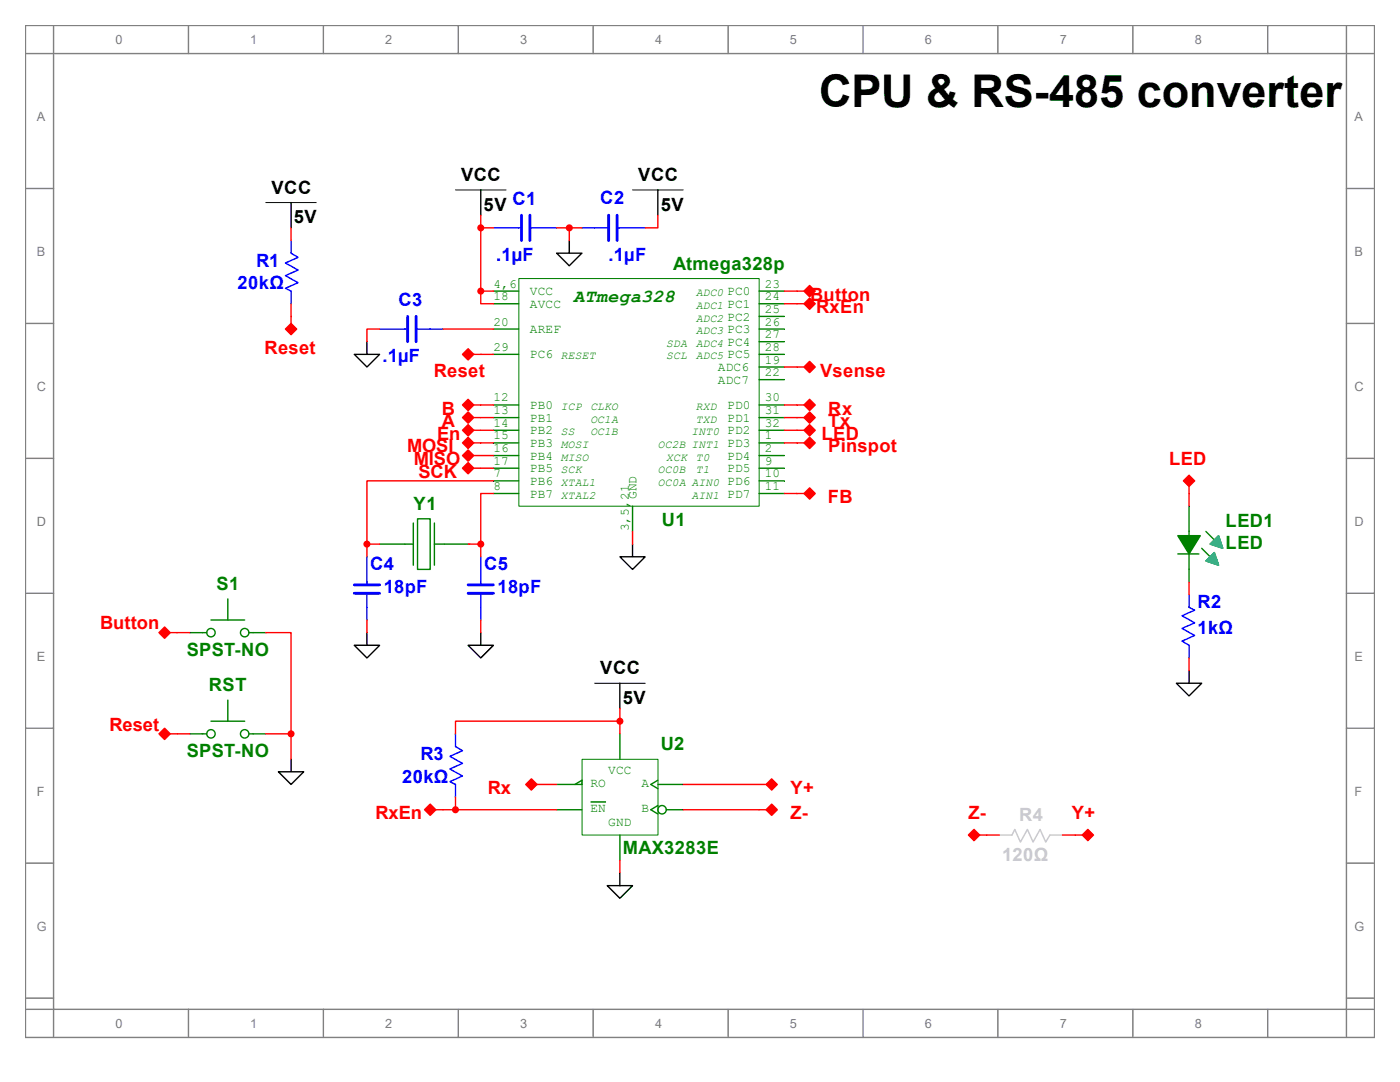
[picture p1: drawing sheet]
<svg xmlns="http://www.w3.org/2000/svg" width="279mm" height="216mm" viewBox="0 0 279 216" stroke-linecap="round" stroke-linejoin="round" font-family="sans-serif">
<g fill="none" stroke="#808080" stroke-width=".28">
<path d="M5.1 5.1h269.2v201.9h-269.2zM5.1 10.7h269.2M10.7 5.1v201.9M37.6 5.1v5.6M64.5 5.1v5.6M91.5 5.1v5.6M118.4 5.1v5.6M145.3 5.1v5.6M172.2 5.1v5.6M199.2 5.1v5.6M226.1 5.1v5.6M253 5.1v5.6"/>
<path d="M268.7 5.1v201.9M5.1 37.6h5.6M268.7 37.6h5.6M5.1 64.5h5.6M268.7 64.5h5.6M5.1 91.5h5.6M268.7 91.5h5.6M5.1 118.4h5.6M268.7 118.4h5.6M5.1 145.3h5.6M268.7 145.3h5.6M5.1 172.2h5.6"/>
<path d="M268.7 172.2h5.6M5.1 199.2h5.6M268.7 199.2h5.6M5.1 201.4h269.2M37.6 201.4v5.6M64.5 201.4v5.6M91.5 201.4v5.6M118.4 201.4v5.6M145.3 201.4v5.6M172.2 201.4v5.6M199.2 201.4v5.6M226.1 201.4v5.6"/>
<path d="M253 201.4v5.6"/>
</g>
<path d="M103.5 55.6h48v45.4h-48z" fill="none" stroke="#008000" stroke-width=".2"/>
<path d="M151.5 88.4h5" fill="none" stroke="#008000" stroke-width=".28"/>
<path d="M151.5 90.9h5" fill="none" stroke="#008000" stroke-width=".28"/>
<path d="M126.2 101v5" fill="none" stroke="#008000" stroke-width=".28"/>
<path d="M98.5 58.1h5" fill="none" stroke="#008000" stroke-width=".28"/>
<path d="M98.5 95.9h5" fill="none" stroke="#008000" stroke-width=".28"/>
<path d="M98.5 98.5h5" fill="none" stroke="#008000" stroke-width=".28"/>
<path d="M151.5 93.4h5" fill="none" stroke="#008000" stroke-width=".28"/>
<path d="M151.5 95.9h5" fill="none" stroke="#008000" stroke-width=".28"/>
<path d="M151.5 98.5h5" fill="none" stroke="#008000" stroke-width=".28"/>
<path d="M98.5 80.8h5" fill="none" stroke="#008000" stroke-width=".28"/>
<path d="M98.5 83.3h5" fill="none" stroke="#008000" stroke-width=".28"/>
<path d="M98.5 85.9h5" fill="none" stroke="#008000" stroke-width=".28"/>
<path d="M98.5 88.4h5" fill="none" stroke="#008000" stroke-width=".28"/>
<path d="M98.5 90.9h5" fill="none" stroke="#008000" stroke-width=".28"/>
<path d="M98.5 93.4h5" fill="none" stroke="#008000" stroke-width=".28"/>
<path d="M98.5 60.6h5" fill="none" stroke="#008000" stroke-width=".28"/>
<path d="M151.5 73.2h5" fill="none" stroke="#008000" stroke-width=".28"/>
<path d="M98.5 65.7h5" fill="none" stroke="#008000" stroke-width=".28"/>
<path d="M151.5 75.8h5" fill="none" stroke="#008000" stroke-width=".28"/>
<path d="M151.5 58.1h5" fill="none" stroke="#008000" stroke-width=".28"/>
<path d="M151.5 60.6h5" fill="none" stroke="#008000" stroke-width=".28"/>
<path d="M151.5 63.1h5" fill="none" stroke="#008000" stroke-width=".28"/>
<path d="M151.5 65.7h5" fill="none" stroke="#008000" stroke-width=".28"/>
<path d="M151.5 68.2h5" fill="none" stroke="#008000" stroke-width=".28"/>
<path d="M151.5 70.7h5" fill="none" stroke="#008000" stroke-width=".28"/>
<path d="M98.5 70.7h5" fill="none" stroke="#008000" stroke-width=".28"/>
<path d="M151.5 80.8h5" fill="none" stroke="#008000" stroke-width=".28"/>
<path d="M151.5 83.3h5" fill="none" stroke="#008000" stroke-width=".28"/>
<path d="M151.5 85.9h5" fill="none" stroke="#008000" stroke-width=".28"/>
<path d="M90.9 37.9h10.1" fill="none" stroke="#000" stroke-width=".2"/>
<path d="M95.9 37.9v5M123.7 111.1h5.1l-2.6 2.5zM126.2 108.6v2.5" fill="none" stroke="#000" stroke-width=".28"/>
<g fill="#f00" stroke="#f00" stroke-width=".28">
<path d="M92.3 90.9l1.1-1.1 1.1 1.1-1.1 1.1z" fill-rule="evenodd"/>
<circle cx="95.9" cy="58.1" r=".56"/>
</g>
<path d="M93.4 90.1l.9 .8-.9 .8-.8-.8z" fill="none" stroke="#f00" stroke-width=".28"/>
<path d="M93.4 90.6l.3 .3-.3 .3-.3-.3z" fill="none" stroke="#f00" stroke-width=".2"/>
<path d="M93.4 87.5l.9 .9-.9 .8-.8-.8zM94.5 90.9h1.4" fill="none" stroke="#f00" stroke-width=".28"/>
<path d="M92.3 88.4l1.1-1.1 1.1 1.1-1.1 1.1z" fill-rule="evenodd" fill="#f00" stroke="#f00" stroke-width=".28"/>
<path d="M93.4 88.1l.3 .3-.3 .3-.3-.3z" fill="none" stroke="#f00" stroke-width=".2"/>
<path d="M93.4 92.6l.9 .8-.9 .9-.8-.9zM94.5 88.4h1.4" fill="none" stroke="#f00" stroke-width=".28"/>
<path d="M93.4 92.3l1.1 1.1-1.1 1.1-1.1-1.1z" fill-rule="evenodd" fill="#f00" stroke="#f00" stroke-width=".28"/>
<path d="M93.4 93.1l.3 .3-.3 .3-.3-.3z" fill="none" stroke="#f00" stroke-width=".2"/>
<path d="M58.1 64.8l.8 .9-.8 .8-.9-.8zM94.5 93.4h1.4" fill="none" stroke="#f00" stroke-width=".28"/>
<path d="M58.1 64.5l1.1 1.2-1.1 1.1-1.1-1.1z" fill-rule="evenodd" fill="#f00" stroke="#f00" stroke-width=".28"/>
<path d="M57.8 65.7l.3-.3 .3 .3-.3 .2z" fill="none" stroke="#f00" stroke-width=".2"/>
<path d="M58.1 63.1v1.4M160.7 80.8l.9-.8 .8 .8-.8 .8z" fill="none" stroke="#f00" stroke-width=".28"/>
<path d="M160.5 80.8l1.1-1.1 1.1 1.1-1.1 1.1z" fill-rule="evenodd" fill="#f00" stroke="#f00" stroke-width=".28"/>
<path d="M161.3 80.8l.3-.3 .3 .3-.3 .3z" fill="none" stroke="#f00" stroke-width=".2"/>
<path d="M159.1 80.8h1.4M160.7 83.3l.9-.8 .8 .8-.8 .9z" fill="none" stroke="#f00" stroke-width=".28"/>
<path d="M160.5 83.3l1.1-1.1 1.1 1.1-1.1 1.1z" fill-rule="evenodd" fill="#f00" stroke="#f00" stroke-width=".28"/>
<path d="M161.3 83.3l.3-.3 .3 .3-.3 .3z" fill="none" stroke="#f00" stroke-width=".2"/>
<path d="M159.1 83.3h1.4" fill="none" stroke="#f00" stroke-width=".28"/>
<path d="M58.1 50.5l1.4 .9-2.5 1.1 2.5 1.4-2.5 1.1 2.5 1.4-2.5 1.1 1.1 .6" fill="none" stroke="#00f" stroke-width=".28"/>
<path d="M58.1 58.1v2.5" fill="none" stroke="#00f" stroke-width=".28"/>
<path d="M58.1 48v2.5M103.5 45.5h.6M105.8 45.5h2.8" fill="none" stroke="#00f" stroke-width=".28"/>
<path d="M104.1 42.9v5.1M105.8 42.9v5.1" fill="none" stroke="#00f" stroke-width=".56"/>
<path d="M108.6 45.5h2.5" fill="none" stroke="#00f" stroke-width=".28"/>
<path d="M98.5 45.5h5M118.7 45.5h2.8M123.2 45.5h.5" fill="none" stroke="#00f" stroke-width=".28"/>
<path d="M121.5 42.9v5.1M123.2 42.9v5.1" fill="none" stroke="#00f" stroke-width=".56"/>
<path d="M116.1 45.5h2.6" fill="none" stroke="#00f" stroke-width=".28"/>
<path d="M123.7 45.5h5.1" fill="none" stroke="#00f" stroke-width=".28"/>
<path d="M131.3 37.9v5M111.1 50.5h5l-2.5 2.5zM113.6 48v2.5" fill="none" stroke="#000" stroke-width=".28"/>
<g fill="#f00" stroke="#f00" stroke-width=".28">
<path d="M160.5 88.4l1.1-1.1 1.1 1.1-1.1 1.1z" fill-rule="evenodd"/>
<circle cx="95.9" cy="45.5" r=".56"/>
<circle cx="113.6" cy="45.5" r=".56"/>
</g>
<path d="M95.9 42.9v2.6h2.6M95.9 58.1h2.6M111.1 45.5h5M113.6 45.5v2.5M131.3 42.9v2.6h-2.5M95.9 88.4h2.6M95.9 90.9h2.6M95.9 93.4h2.6M156.5 80.8h2.6M156.5 83.3h2.6M160.7 88.4l.9-.9 .8 .9-.8 .8zM126.2 106v2.6" fill="none" stroke="#f00" stroke-width=".28"/>
<path d="M126.2 37.9h10.1" fill="none" stroke="#000" stroke-width=".2"/>
<path d="M161.3 88.4l.3-.3 .3 .3-.3 .3z" fill="none" stroke="#f00" stroke-width=".2"/>
<path d="M159.1 88.4h1.4M106 155.7l.9 .8-.9 .9-.8-.9z" fill="none" stroke="#f00" stroke-width=".28"/>
<path d="M106 155.4l1.2 1.1-1.2 1.1-1.1-1.1z" fill-rule="evenodd" fill="#f00" stroke="#f00" stroke-width=".28"/>
<path d="M106 156.2l.3 .3-.3 .3-.2-.3z" fill="none" stroke="#f00" stroke-width=".2"/>
<path d="M107.2 156.5h1.4M153.2 161.6l.8-.9 .8 .9-.8 .8z" fill="none" stroke="#f00" stroke-width=".28"/>
<path d="M121.2 176.7h5l-2.5 2.5zM123.7 174.2v2.5" fill="none" stroke="#000" stroke-width=".28"/>
<path d="M152.9 161.6l1.1-1.1 1.1 1.1-1.1 1.1z" fill-rule="evenodd" fill="#f00" stroke="#f00" stroke-width=".28"/>
<path d="M153.7 161.6l.3-.3 .3 .3-.3 .3z" fill="none" stroke="#f00" stroke-width=".2"/>
<path d="M153.2 156.5l.8-.8 .8 .8-.8 .9zM151.5 161.6h1.4" fill="none" stroke="#f00" stroke-width=".28"/>
<path d="M154 155.4l1.1 1.1-1.1 1.1-1.1-1.1z" fill-rule="evenodd" fill="#f00" stroke="#f00" stroke-width=".28"/>
<path d="M153.7 156.5l.3-.3 .3 .3-.3 .3z" fill="none" stroke="#f00" stroke-width=".2"/>
<path d="M151.5 156.5h1.4M194.4 165.8l.8 .8-.8 .9-.9-.9z" fill="none" stroke="#f00" stroke-width=".28"/>
<path d="M118.7 136.3h10.1" fill="none" stroke="#000" stroke-width=".2"/>
<path d="M123.7 136.3v5.1" fill="none" stroke="#000" stroke-width=".28"/>
<path d="M193.3 166.6l1.1-1.1 1.1 1.1-1.1 1.1z" fill-rule="evenodd" fill="#f00" stroke="#f00" stroke-width=".28"/>
<path d="M194.4 166.3l.3 .3-.3 .3-.3-.3z" fill="none" stroke="#f00" stroke-width=".2"/>
<path d="M195.5 166.6h1.4M216.3 166.6l.8-.8 .8 .8-.8 .9z" fill="none" stroke="#f00" stroke-width=".28"/>
<path d="M216 166.6l1.1-1.1 1.1 1.1-1.1 1.1z" fill-rule="evenodd" fill="#f00" stroke="#f00" stroke-width=".28"/>
<path d="M216.8 166.6l.3-.3 .3 .3-.3 .3z" fill="none" stroke="#f00" stroke-width=".2"/>
<path d="M214.6 166.6h1.4" fill="none" stroke="#f00" stroke-width=".28"/>
<path d="M202 166.6l.5-1.1 1.1 2.5 1.4-2.5 1.2 2.5 1.4-2.5 1.1 2.5 .8-1.4" fill="none" stroke="#c8c8c8" stroke-width=".28"/>
<path d="M199.4 166.6h2.6" fill="none" stroke="#c8c8c8" stroke-width=".28"/>
<path d="M209.5 166.6h2.6" fill="none" stroke="#c8c8c8" stroke-width=".28"/>
<path d="M160.7 73.2l.9-.8 .8 .8-.8 .9zM196.9 166.6h2.5M212.1 166.6h2.5" fill="none" stroke="#f00" stroke-width=".28"/>
<path d="M160.5 73.2l1.1-1.1 1.1 1.1-1.1 1.2z" fill-rule="evenodd" fill="#f00" stroke="#f00" stroke-width=".28"/>
<path d="M161.6 73l.3 .2-.3 .3-.3-.3z" fill="none" stroke="#f00" stroke-width=".2"/>
<path d="M159.1 73.2h1.4" fill="none" stroke="#f00" stroke-width=".28"/>
<path d="M80.8 108.6h1.7M82.5 104.4v8.4M83.3 103.5h2.6v10.1h-2.6zM86.7 108.6h2M86.7 104.4v8.4" fill="none" stroke="#008000" stroke-width=".28"/>
<path d="M88.7 108.6h5" fill="none" stroke="#008000" stroke-width=".28"/>
<path d="M75.8 108.6h5" fill="none" stroke="#008000" stroke-width=".28"/>
<path d="M95.9 116.1v.6M95.9 118.4v2.8" fill="none" stroke="#00f" stroke-width=".28"/>
<path d="M93.4 116.7h5.1M93.4 118.4h5.1" fill="none" stroke="#00f" stroke-width=".56"/>
<path d="M95.9 121.2v2.5" fill="none" stroke="#00f" stroke-width=".28"/>
<path d="M73.2 116.1v.6M73.2 118.4v2.8M95.9 111.1v5" fill="none" stroke="#00f" stroke-width=".28"/>
<circle cx="95.9" cy="108.6" r=".56" fill="#f00" stroke="#f00" stroke-width=".28"/>
<path d="M98.5 98.5h-2.6v10.1M93.4 108.6h2.5M95.9 108.6v2.5M95.9 123.7v2.5" fill="none" stroke="#f00" stroke-width=".28"/>
<path d="M93.4 128.8h5.1l-2.6 2.5zM95.9 126.2v2.6" fill="none" stroke="#000" stroke-width=".28"/>
<path d="M70.7 116.7h5.1M70.7 118.4h5.1" fill="none" stroke="#00f" stroke-width=".56"/>
<path d="M73.2 121.2v2.5" fill="none" stroke="#00f" stroke-width=".28"/>
<path d="M73.2 111.1v5" fill="none" stroke="#00f" stroke-width=".28"/>
<path d="M70.7 128.8h5.1l-2.6 2.5zM73.2 126.2v2.6" fill="none" stroke="#000" stroke-width=".28"/>
<path d="M156.5 73.2h2.6M93.4 85l.9 .9-.9 .8-.8-.8zM98.5 95.9h-25.3v12.7M73.2 108.6v2.5M73.2 108.6h2.6M73.2 123.7v2.5" fill="none" stroke="#f00" stroke-width=".28"/>
<g fill="#f00" stroke="#f00" stroke-width=".28">
<path d="M93.4 84.7l1.1 1.2-1.1 1.1-1.1-1.1z" fill-rule="evenodd"/>
<circle cx="73.2" cy="108.6" r=".56"/>
</g>
<path d="M93.4 85.6l.3 .3-.3 .2-.3-.2z" fill="none" stroke="#f00" stroke-width=".2"/>
<path d="M93.4 80l.9 .8-.9 .8-.8-.8zM94.5 85.9h1.4" fill="none" stroke="#f00" stroke-width=".28"/>
<path d="M92.3 80.8l1.1-1.1 1.1 1.1-1.1 1.1z" fill-rule="evenodd" fill="#f00" stroke="#f00" stroke-width=".28"/>
<path d="M93.4 80.5l.3 .3-.3 .3-.3-.3z" fill="none" stroke="#f00" stroke-width=".2"/>
<path d="M94.5 80.8h1.4M160.7 98.5l.9-.9 .8 .9-.8 .8z" fill="none" stroke="#f00" stroke-width=".28"/>
<path d="M160.5 98.5l1.1-1.1 1.1 1.1-1.1 1.1z" fill-rule="evenodd" fill="#f00" stroke="#f00" stroke-width=".28"/>
<path d="M161.3 98.5l.3-.3 .3 .3-.3 .3z" fill="none" stroke="#f00" stroke-width=".2"/>
<path d="M93.4 82.5l.9 .8-.9 .9-.8-.9zM159.1 98.5h1.4" fill="none" stroke="#f00" stroke-width=".28"/>
<path d="M92.3 83.3l1.1-1.1 1.1 1.1-1.1 1.1z" fill-rule="evenodd" fill="#f00" stroke="#f00" stroke-width=".28"/>
<path d="M93.4 83l.3 .3-.3 .3-.3-.3z" fill="none" stroke="#f00" stroke-width=".2"/>
<path d="M94.5 83.3h1.4" fill="none" stroke="#f00" stroke-width=".28"/>
<path d="M116.2 151.5h15.1v15.1h-15.1z" fill="none" stroke="#008000" stroke-width=".2"/>
<path d="M123.7 146.4v5.1" fill="none" stroke="#008000" stroke-width=".28"/>
<path d="M123.7 166.6v5.1" fill="none" stroke="#008000" stroke-width=".28"/>
<path d="M111.1 156.5h5v-.8l-1.4 .8" fill="none" stroke="#008000" stroke-width=".28"/>
<g fill="none" stroke="#008000" stroke-width=".28">
<path d="M131.3 160.7l-1.4 .9 1.4 .8M133 161.6h3.3"/>
<circle cx="132.1" cy="161.6" r=".84"/>
</g>
<path d="M117.9 160h3" fill="none" stroke="#008000" stroke-width=".3"/>
<path d="M111.1 161.6h5" fill="none" stroke="#008000" stroke-width=".28"/>
<path d="M131.3 156.5h5M131.3 155.7l-1.4 .8 1.4 .9" fill="none" stroke="#008000" stroke-width=".28"/>
<path d="M108.6 156.5h2.5M136.3 156.5h15.2M85 161.6l.9-.9 .8 .9-.8 .8zM123.7 171.7v2.5M136.3 161.6h15.2" fill="none" stroke="#f00" stroke-width=".28"/>
<path d="M84.7 161.6l1.2-1.1 1.1 1.1-1.1 1.1z" fill-rule="evenodd" fill="#f00" stroke="#f00" stroke-width=".28"/>
<path d="M85.6 161.6l.3-.3 .2 .3-.2 .3z" fill="none" stroke="#f00" stroke-width=".2"/>
<path d="M161.6 59.8l.8 .8-.8 .9-.9-.9zM87 161.6h1.4" fill="none" stroke="#f00" stroke-width=".28"/>
<path d="M161.6 59.5l1.1 1.1-1.1 1.1-1.1-1.1z" fill-rule="evenodd" fill="#f00" stroke="#f00" stroke-width=".28"/>
<path d="M161.3 60.6l.3-.3 .3 .3-.3 .3z" fill="none" stroke="#f00" stroke-width=".2"/>
<path d="M159.1 60.6h1.4M95.9 80.8h2.6M95.9 83.3h2.6M95.9 85.9h2.6M156.5 98.5h2.6" fill="none" stroke="#f00" stroke-width=".28"/>
<path d="M90.9 149l1.4 .8-2.5 1.1 2.5 1.4-2.5 1.1 2.5 1.4-2.5 1.2 1.1 .5" fill="none" stroke="#00f" stroke-width=".28"/>
<path d="M90.9 156.5v2.6" fill="none" stroke="#00f" stroke-width=".28"/>
<path d="M90.9 146.4v2.6" fill="none" stroke="#00f" stroke-width=".28"/>
<g fill="#f00" stroke="#f00" stroke-width=".28">
<circle cx="123.7" cy="143.9" r=".56"/>
<circle cx="90.9" cy="161.6" r=".56"/>
</g>
<path d="M90.9 159.1v2.5M123.7 143.9h-32.8v2.5M123.7 141.4v5M88.4 161.6h22.7" fill="none" stroke="#f00" stroke-width=".28"/>
<path d="M235.1 106.9h4.4l-2.2 3.6z" fill="#008000" stroke="#008000" stroke-width=".28"/>
<path d="M235.1 110.5h4.2M237.3 106v7.6M239.8 109.4l1.7 1.7M240.7 111.9l1.6-1.6 .9 2.5zM240.7 106l1.6 1.7M241.5 108.6l1.7-1.7 .8 2.5z" fill="none" stroke="#008000" stroke-width=".28"/>
<g fill="#00c0ff" stroke="#00c0ff" stroke-width=".28">
<path d="M241.5 108.6l1.7-1.7 .8 2.5z"/>
<path d="M240.7 111.9l1.6-1.6 .9 2.5z"/>
</g>
<path d="M237.3 101v5" fill="none" stroke="#008000" stroke-width=".28"/>
<path d="M237.3 113.6v2.5" fill="none" stroke="#008000" stroke-width=".28"/>
<path d="M237.3 121.2l1.1 .6-2.5 1.1 2.5 1.4-2.5 1.1 2.5 1.4-2.5 1.1 1.4 .9" fill="none" stroke="#00f" stroke-width=".28"/>
<path d="M237.3 118.7v2.5" fill="none" stroke="#00f" stroke-width=".28"/>
<path d="M237.3 128.8v2.5" fill="none" stroke="#00f" stroke-width=".28"/>
<path d="M237.3 116.1v2.6M237.3 131.3v2.5" fill="none" stroke="#f00" stroke-width=".28"/>
<path d="M234.8 136.3h5l-2.5 2.6zM237.3 133.8v2.5" fill="none" stroke="#000" stroke-width=".28"/>
<g fill="none" stroke="#008000" stroke-width=".28">
<path d="M45.5 139.7v4.2M40.4 146.4h.9M42.1 143.9h6.7M49.7 146.4h.8"/>
<circle cx="42.1" cy="146.4" r=".84"/>
<circle cx="48.8" cy="146.4" r=".84"/>
</g>
<path d="M50.5 146.4h2.5" fill="none" stroke="#008000" stroke-width=".28"/>
<path d="M37.9 146.4h2.5" fill="none" stroke="#008000" stroke-width=".28"/>
<path d="M31.7 146.4l1.1-1.1 1.2 1.1-1.2 1.2z" fill-rule="evenodd" fill="#f00" stroke="#f00" stroke-width=".28"/>
<path d="M32 146.4l.8-.8 .9 .8-.9 .9z" fill="none" stroke="#f00" stroke-width=".28"/>
<path d="M32.8 146.2l.3 .2-.3 .3-.2-.3z" fill="none" stroke="#f00" stroke-width=".2"/>
<path d="M34 146.4h3.9" fill="none" stroke="#f00" stroke-width=".28"/>
<path d="M55.6 154h5l-2.5 2.5zM58.1 151.5v2.5" fill="none" stroke="#000" stroke-width=".28"/>
<g fill="none" stroke="#008000" stroke-width=".28">
<path d="M45.5 119.5v4.2M40.4 126.2h.9M42.1 123.7h6.7M49.7 126.2h.8"/>
<circle cx="42.1" cy="126.2" r=".84"/>
<circle cx="48.8" cy="126.2" r=".84"/>
</g>
<path d="M50.5 126.2h2.5" fill="none" stroke="#008000" stroke-width=".28"/>
<path d="M37.9 126.2h2.5" fill="none" stroke="#008000" stroke-width=".28"/>
<g fill="#f00" stroke="#f00" stroke-width=".28">
<path d="M31.7 126.2l1.1-1.1 1.2 1.1-1.2 1.2z" fill-rule="evenodd"/>
<circle cx="58.1" cy="146.4" r=".56"/>
</g>
<path d="M32 126.2l.8-.8 .9 .8-.9 .9zM53 126.2h5.1v20.2M53 146.4h5.1M58.1 146.4v5.1" fill="none" stroke="#f00" stroke-width=".28"/>
<path d="M32.8 126l.3 .2-.3 .3-.2-.3z" fill="none" stroke="#f00" stroke-width=".2"/>
<path d="M237.3 95.1l.8 .8-.8 .9-.8-.9zM34 126.2h3.9" fill="none" stroke="#f00" stroke-width=".28"/>
<path d="M237.3 94.8l1.1 1.1-1.1 1.2-1.1-1.2z" fill-rule="evenodd" fill="#f00" stroke="#f00" stroke-width=".28"/>
<path d="M237.3 95.7l.3 .2-.3 .3-.3-.3z" fill="none" stroke="#f00" stroke-width=".2"/>
<path d="M161.6 85l.8 .9-.8 .8-.9-.8zM237.3 97.1v3.9" fill="none" stroke="#f00" stroke-width=".28"/>
<path d="M161.6 84.7l1.1 1.2-1.1 1.1-1.1-1.1z" fill-rule="evenodd" fill="#f00" stroke="#f00" stroke-width=".28"/>
<path d="M161.6 85.6l.3 .3-.3 .2-.3-.2z" fill="none" stroke="#f00" stroke-width=".2"/>
<path d="M58.1 45.5v2.5M95.9 45.5v12.6M58.1 60.6v2.5M93.4 69.9l.9 .8-.9 .8-.8-.8zM159.1 85.9h1.4" fill="none" stroke="#f00" stroke-width=".28"/>
<path d="M53 40.4h10.1" fill="none" stroke="#000" stroke-width=".2"/>
<path d="M58.1 40.4v5.1" fill="none" stroke="#000" stroke-width=".28"/>
<path d="M92.3 70.7l1.1-1.1 1.1 1.1-1.1 1.1z" fill-rule="evenodd" fill="#f00" stroke="#f00" stroke-width=".28"/>
<path d="M93.4 70.4l.3 .3-.3 .3-.3-.3z" fill="none" stroke="#f00" stroke-width=".2"/>
<path d="M160.7 58.1l.9-.9 .8 .9-.8 .8zM94.5 70.7h4M156.5 60.6h2.6M156.5 85.9h2.6M156.5 88.4h2.6" fill="none" stroke="#f00" stroke-width=".28"/>
<path d="M160.5 58.1l1.1-1.1 1.1 1.1-1.1 1.1z" fill-rule="evenodd" fill="#f00" stroke="#f00" stroke-width=".28"/>
<path d="M161.6 57.8l.3 .3-.3 .3-.3-.3z" fill="none" stroke="#f00" stroke-width=".2"/>
<path d="M156.5 58.1h4" fill="none" stroke="#f00" stroke-width=".28"/>
<path d="M80.8 65.7h.6M83 65.7h2.9" fill="none" stroke="#00f" stroke-width=".28"/>
<path d="M81.4 63.1v5.1M83 63.1v5.1" fill="none" stroke="#00f" stroke-width=".56"/>
<path d="M85.9 65.7h2.5" fill="none" stroke="#00f" stroke-width=".28"/>
<path d="M75.8 65.7h5" fill="none" stroke="#00f" stroke-width=".28"/>
<path d="M95.9 58.1v2.5h2.6M75.8 65.7h-2.6v2.5M88.4 65.7h10.1" fill="none" stroke="#f00" stroke-width=".28"/>
<path d="M70.7 70.7h5.1l-2.6 2.5zM73.2 68.2v2.5" fill="none" stroke="#000" stroke-width=".28"/>
<text font-size="9" x="163.4" y="21.3">CPU &amp; RS-485 converter</text>
<g font-size="3.6">
<text x="54.2" y="38.7">VCC</text>
<text x="92" y="36.2">VCC</text>
<text x="127.4" y="36.2">VCC</text>
<text x="58.6" y="44.6">5V</text>
<text x="96.5" y="42">5V</text>
<text x="131.9" y="42">5V</text>
<text x="119.8" y="134.6">VCC</text>
<text x="124.3" y="140.5">5V</text>
</g>
<g font-size="3.6" fill="#00f">
<text x="102.3" y="40.9">C1</text>
<text x="119.8" y="40.6">C2</text>
<text x="51.1" y="53.3">R1</text>
<text x="99" y="52.1">.1µF</text>
<text x="121.5" y="52.1">.1µF</text>
<text x="47.4" y="57.7">20kΩ</text>
<text x="79.5" y="61.1">C3</text>
<text x="76.3" y="72.3">.1µF</text>
<text x="73.9" y="113.8">C4</text>
<text x="96.6" y="113.8">C5</text>
<text x="76.6" y="118.3">18pF</text>
<text x="99.3" y="118.3">18pF</text>
<text x="239" y="121.4">R2</text>
<text x="239" y="126.4">1kΩ</text>
<text x="83.9" y="151.7">R3</text>
<text x="80.3" y="156.2">20kΩ</text>
</g>
<g font-size="3.6" fill="#008000">
<text x="134.3" y="53.8">Atmega328p</text>
<text x="114.5" y="60.3">ATmega328</text>
<text x="82.5" y="101.8">Y1</text>
<text x="132.1" y="104.9">U1</text>
<text x="244.6" y="105.2">LED1</text>
<text x="244.6" y="109.6">LED</text>
<text x="43.2" y="117.8">S1</text>
<text x="37.3" y="130.9">SPST-NO</text>
<text x="41.7" y="138">RST</text>
<text x="131.9" y="149.7">U2</text>
<text x="37.3" y="151.1">SPST-NO</text>
<text x="124.3" y="170.5">MAX3283E</text>
</g>
<g font-size="3.6" fill="#f00">
<text x="161.7" y="60">Button</text>
<text x="162.9" y="62.5">RxEn</text>
<text x="52.8" y="70.7">Reset</text>
<text x="86.6" y="75.1">Reset</text>
<text x="163.7" y="75.1">Vsense</text>
<text x="88.2" y="82.7">B</text>
<text x="165.3" y="82.7">Rx</text>
<text x="87.2" y="87.8">En</text>
<text x="88.2" y="85.2">A</text>
<text x="164" y="87.8">LED</text>
<text x="165.3" y="85.2">Tx</text>
<text x="81.2" y="90.3">MOSI</text>
<text x="82.6" y="92.8">MISO</text>
<text x="83.5" y="95.3">SCK</text>
<text x="165.3" y="90.3">Pinspot</text>
<text x="233.3" y="92.8">LED</text>
<text x="165.2" y="100.4">FB</text>
<text x="20" y="125.6">Button</text>
<text x="21.8" y="145.8">Reset</text>
<text x="97.3" y="158.4">Rx</text>
<text x="157.7" y="158.4">Y+</text>
<text x="74.9" y="163.5">RxEn</text>
<text x="157.7" y="163.5">Z-</text>
<text x="193.3" y="163.5">Z-</text>
<text x="213.9" y="163.5">Y+</text>
</g>
<g font-size="3.6" fill="#c8c8c8">
<text x="203.4" y="163.7">R4</text>
<text x="200" y="171.9">120Ω</text>
</g>
<g font-size="2.5" fill="#808080">
<text x="23" y="8.8">0</text>
<text x="50" y="8.8">1</text>
<text x="76.9" y="8.8">2</text>
<text x="103.8" y="8.8">3</text>
<text x="130.7" y="8.8">4</text>
<text x="157.6" y="8.8">5</text>
<text x="184.6" y="8.8">6</text>
<text x="211.5" y="8.8">7</text>
<text x="238.4" y="8.8">8</text>
<text x="7.3" y="24.2">A</text>
<text x="270.3" y="24.2">A</text>
<text x="7.3" y="51.1">B</text>
<text x="270.3" y="51.1">B</text>
<text x="7.3" y="78">C</text>
<text x="270.3" y="78">C</text>
<text x="7.3" y="104.9">D</text>
<text x="270.3" y="104.9">D</text>
<text x="7.3" y="131.9">E</text>
<text x="270.3" y="131.9">E</text>
<text x="7.3" y="158.8">F</text>
<text x="270.3" y="158.8">F</text>
<text x="7.3" y="185.7">G</text>
<text x="270.3" y="185.7">G</text>
<text x="23" y="205.1">0</text>
<text x="50" y="205.1">1</text>
<text x="76.9" y="205.1">2</text>
<text x="103.8" y="205.1">3</text>
<text x="130.7" y="205.1">4</text>
<text x="157.6" y="205.1">5</text>
<text x="184.6" y="205.1">6</text>
<text x="211.5" y="205.1">7</text>
<text x="238.4" y="205.1">8</text>
</g>
<g font-size="2.5" fill="#008000">
<text x="98.5" y="57.4">4,6</text>
<text x="98.5" y="59.9">18</text>
<text x="105.7" y="58.9">VCC</text>
<text x="152.6" y="57.4">23</text>
<text x="152.6" y="59.9">24</text>
<text x="98.5" y="65">20</text>
<text x="105.7" y="61.4">AVCC</text>
<text x="152.6" y="62.4">25</text>
<text x="152.6" y="65">26</text>
<text x="98.5" y="70">29</text>
<text x="105.7" y="66.5">AREF</text>
<text x="105.7" y="71.5">PC6</text>
<text x="152.6" y="67.5">27</text>
<text x="152.6" y="70">28</text>
<text x="143.3" y="74">ADC6</text>
<text x="143.3" y="76.6">ADC7</text>
<text x="152.6" y="72.6">19</text>
<text x="152.6" y="75.1">22</text>
<text x="98.5" y="80.1">12</text>
<text x="98.5" y="82.6">13</text>
<text x="105.7" y="81.6">PB0</text>
<text x="145.1" y="81.6">PD0</text>
<text x="152.6" y="80.1">30</text>
<text x="152.6" y="82.6">31</text>
<text x="98.5" y="85.2">14</text>
<text x="98.5" y="87.7">15</text>
<text x="105.7" y="84.2">PB1</text>
<text x="105.7" y="86.7">PB2</text>
<text x="105.7" y="89.2">PB3</text>
<text x="145.1" y="84.2">PD1</text>
<text x="152.6" y="87.7">1</text>
<text x="152.6" y="85.2">32</text>
<text x="98.5" y="95.2">7</text>
<text x="98.5" y="90.2">16</text>
<text x="98.5" y="92.8">17</text>
<text x="105.7" y="91.7">PB4</text>
<text x="105.7" y="94.2">PB5</text>
<text x="145.1" y="91.7">PD4</text>
<text x="145.1" y="94.2">PD5</text>
<text x="152.6" y="90.2">2</text>
<text x="152.6" y="92.8">9</text>
<text x="152.6" y="95.2">10</text>
<text x="98.5" y="97.8">8</text>
<text x="105.7" y="96.8">PB6</text>
<text x="105.7" y="99.3">PB7</text>
<text x="127" y="99.6" transform="rotate(-90 127 99.6)">GND</text>
<text x="152.6" y="97.8">11</text>
<text x="125.5" y="106" transform="rotate(-90 125.5 106)">3,5,21</text>
<text x="121.4" y="154.4">VCC</text>
<text x="117.8" y="157.1">RO</text>
<text x="128.1" y="157.1">A</text>
<text x="117.8" y="162.1">EN</text>
<text x="121.4" y="164.7">GND</text>
<text x="128.1" y="162.1">B</text>
</g>
<g font-size="2.2" fill="#008000">
<text x="138.9" y="59.1">ADC0 PC0</text>
<text x="138.9" y="61.6">ADC1 PC1</text>
<text x="138.9" y="64.2">ADC2 PC2</text>
<text x="111.9" y="71.7">RESET</text>
<text x="133" y="69.2">SDA</text>
<text x="133" y="71.7">SCL</text>
<text x="138.9" y="66.7">ADC3 PC3</text>
<text x="138.9" y="69.2">ADC4 PC4</text>
<text x="138.9" y="71.7">ADC5 PC5</text>
<text x="111.9" y="81.8">ICP</text>
<text x="117.8" y="81.8">CLKO</text>
<text x="138.9" y="81.8">RXD</text>
<text x="111.9" y="86.9">SS</text>
<text x="111.9" y="89.4">MOSI</text>
<text x="117.8" y="84.4">OC1A</text>
<text x="117.8" y="86.9">OC1B</text>
<text x="131.3" y="89.4">OC2B INT1 PD3</text>
<text x="138" y="86.9">INT0 PD2</text>
<text x="138.9" y="84.4">TXD</text>
<text x="111.9" y="91.9">MISO</text>
<text x="111.9" y="94.4">SCK</text>
<text x="131.3" y="94.4">OC0B</text>
<text x="133" y="91.9">XCK T0</text>
<text x="138.9" y="94.4">T1</text>
<text x="111.9" y="97">XTAL1</text>
<text x="111.9" y="99.5">XTAL2</text>
<text x="131.3" y="97">OC0A AIN0 PD6</text>
<text x="138" y="99.5">AIN1 PD7</text>
</g>
</svg>
